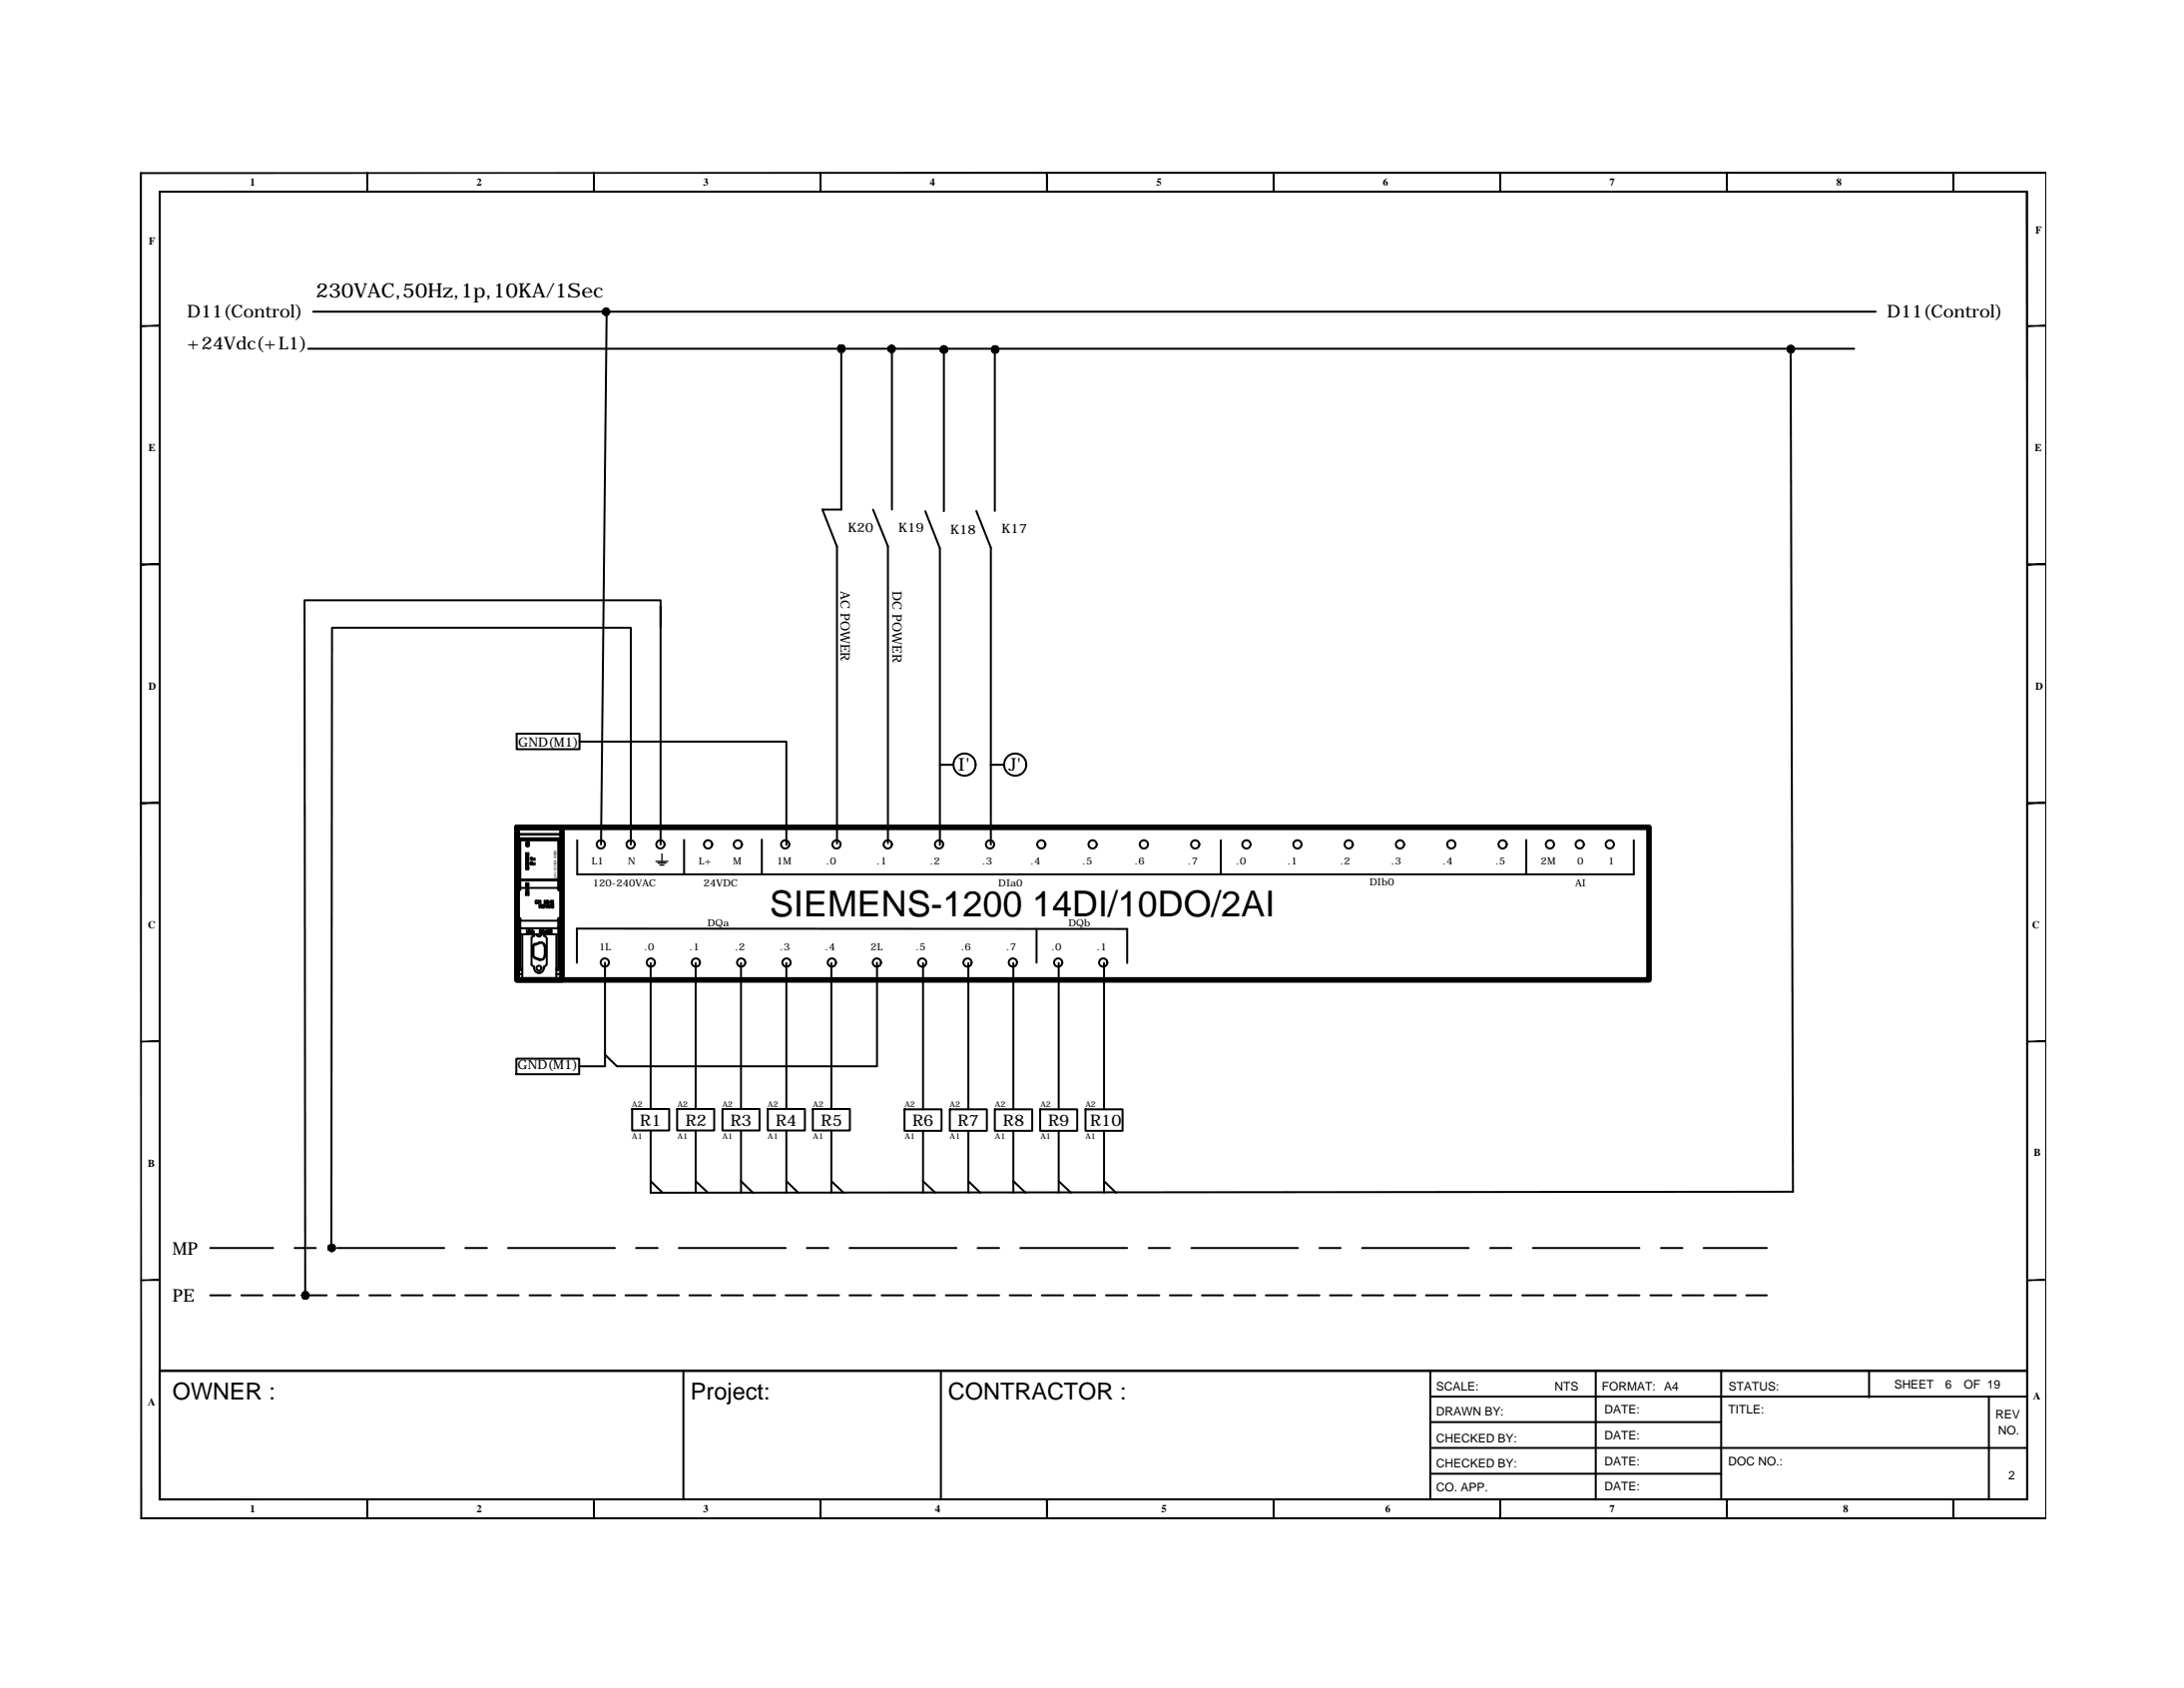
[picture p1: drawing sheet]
<svg xmlns="http://www.w3.org/2000/svg" width="279mm" height="216mm" viewBox="0 0 279 216" stroke-linecap="round" stroke-linejoin="round" font-family="sans-serif">
<!-- layer: 0 -->
<path d="M66.1 105.8h144.9v19.5h-144.9zM66.1 105.8h5.8v19.5h-5.8z" fill="none" stroke="#000" stroke-width=".72"/>
<g fill="none" stroke="#000" stroke-width=".25">
<path d="M40.1 39.9h199.9M77.6 39.9l-.7 68.1M39.4 44.6h197.8M107.6 44.6v20.6h-2.4M114.1 44.6v20.6M120.7 44.8v20.6M127.3 44.7v20.6M229.1 44.6l.3 107.8-146.2 .2v-8M84.5 77.5v30.5M107.1 69.9v38M113.6 69.9v38M120.2 70.1v38"/>
<path d="M126.8 70v38M66.1 93.8h8v2h-8zM74.1 94.9h26.5v13.2M84.5 80.2v-3.4h-45.5v88.9h2.8M120.2 97.8h1.8M126.7 97.8h1.8M66.1 106.7h5.8v.1zM66.1 113.9h.1M66.1 117.5l.5 .1M66.1 113.9h.3M66.1 106.1v19.1M66.1 118.1h.4"/>
<path d="M66.1 113.1h.4M66.2 106l-.1 .1M66.2 113.8h-.1M66.2 113.8l-.1 .1M66.2 113.8h.2M66.4 107.3h.1M66.4 113.8l.1-.1-.1 .2M66.4 107.3v.2M66.4 107.8v6.1M66.5 107.4l-.1 .2 .1 .2M66.5 107.5h5zM66.5 107.3h5"/>
<path d="M66.5 117.6v-.1h-.4v-.1h.3v6.1M66.5 117.6v6.3M66.5 117.6h.1M66.5 113.7h.1M66.5 113.7l-.1 .1M66.5 118.6h.1M66.5 118.7h.1M66.5 117.6l-.1-.2 .2 .2M66.5 117.8h5M66.5 113.5h5M66.5 112.6l.1 1.1M66.5 107.3v5.3"/>
<path d="M66.5 118.6v.1M66.6 107.2l-.2 .1M66.6 118.6v.1M66.6 113.7l-.2 .2M66.6 118.7h4.8h-4.8M66.6 117.6h.1M66.6 113.7h.1M66.6 112.6h4.8h-4.8M66.6 107.2v5.4M66.6 112.6v1.1M66.6 117.6v1M66.6 118.7v5.4"/>
<path d="M66.6 107.2h4.8M66.6 119.5h4.8M66.8 119.5v5.8M67.3 114.5l.1-.2h.2v.2M67.3 113.5l.1 .2h.1l.1-.2h-.1M67.3 114.5h.3M67.3 114.1v.1M67.3 114.1h.3M67.3 113v.3v-.3M67.3 113.3h.3h-.3M67.3 113.2h.1M67.3 113.1h.1"/>
<path d="M67.3 113h.3h-.3M67.3 113l.1 .1M67.4 113.1v.1M67.4 113.2l-.1 .1M67.4 113.2h.1M67.4 113.1h.1M67.4 119l.2 .3M67.5 113.8v.2M67.5 113.1l.1 .2M67.6 113v.3v-.3M67.6 113.2h.1M67.6 113.1h.1"/>
<path d="M67.6 113l-.1 .1M67.6 113.8l-.3 .1 .3 .1M67.6 119l-.2 .3M67.6 114.1v.1M67.7 119.1l.2-.1v.1l-.2 .1v.1h.2M68.1 119l.1 .1v.2h-.1h-.1zM68.3 119.1v.1M68.3 119.2v.1M68.3 119.5v.2a.29 .29 0 0 0-.3 .3M68.8 115.3l-.1-.1-.2 .1v.2h.3M68.9 115.6v-.4l.1 .2 .1-.2v.4M69 115.9h.3v-.1l-.3-.1v.4"/>
<path d="M69.1 119.2l.2-.1-.1-.1h-.1v.3M69.1 115.9l.2 .2M69.1 119.2l.2 .1M69.3 119.5a.32 .32 0 0 1-.3 .3 .32 .32 0 0 1-.4-.3M69.6 119.1l-.2-.1v.1l.2 .2h-.2M69.6 119.5l.1 .2M69.6 119.7h.2l.1 .3M69.7 115.3v-.1v.4M69.7 115.8l-.3-.1 .3 .3-.1 .1-.2-.1M69.7 115.6h.1M69.9 115.3v-.1l.3 .1-.3 .1v.2h.3M69.9 119.2h-.2l.2-.2v.3"/>
<path d="M70 116h-.2l.1-.3v.4M70.1 119.2v-.2l.2 .1-.2 .1v.1h.2l-.1-.1M70.2 115.9v-.2l.2 .1v.1h-.2v.2l.2-.1-.1-.1M70.5 115.4h-.2l.2-.2v.4M70.6 119h-.2v.1h.1l.1 .2h-.2M70.7 115.3l.1-.1v.4M70.7 115.6h.1M70.8 115.7h-.3v.2h.3v.2l-.3-.1M71.2 119.5v5.8M71.4 118.6l-.1 .1h.1M71.4 118.7h.1M71.4 117.6h.1"/>
<path d="M71.4 112.6h-.1h.1M71.4 113.7h.1M71.5 112.6h.1M71.4 112.6h.1M71.4 118.6h.1M71.4 107.2l.1 .1M71.4 112.6l.1 1.1M71.4 113.7l.1 .2M71.4 107.2v6.5M71.4 117.6v1.1M71.4 118.7v5.4M71.4 112.6l.1 .1"/>
<path d="M71.4 107.4l.2 .2-.2 .2M71.5 113.7h.1M71.5 117.6v6.3M71.5 118.6h-.1M71.5 118.7h.1M71.5 113.7v.2M71.5 107.3h.1M71.5 118.1h.4M71.5 113.1h.4M71.5 107.3v5.3M71.5 117.6h.1M71.5 118.7h-.1"/>
<path d="M71.5 117.4h.4M71.5 117.4l-.1 .2M71.5 117.4v.2M71.5 113.8h.3M71.5 107.3v.2M71.5 107.8v6.1M71.5 117.4v6.1M71.8 106l.1 .1M71.8 113.8l.1 .1h-.4M71.8 113.8h.1M71.8 106h-5.6v19.3h5.6M71.8 106v19.3"/>
<path d="M71.9 117.5l-.4 .1M71.9 117.4v.1h-.4l-.1 .1M71.9 117.4h.1M71.9 106.1v19.1M73.8 107.5v4.3h135.2v-4.3M80.7 108v-27.7h-38.2l-.1 79.3M87.5 107.4v4.4M97.5 107.4v4.3M132.6 118.8v4.3M156.2 107.5v4.3M195.3 107.4v4.4M66.1 135.4h8v2h-8z"/>
<path d="M66.1 125.2l.1 .1M66.4 123.8v.1M66.5 123.4l-.1 .2 .1 .2M66.5 123.8h.3M66.5 123.8l.3 .1M66.5 123.9h-.1l.2 .2M66.5 123.9l.3 .1M66.6 124.1h.2M66.8 124.6l-.7-.1v.1h.7M68 120v3.3M68 123.3v.2l.3 .1M68.1 122.1l.2 .3 .1 .2"/>
<path d="M68.2 121.2v.9M68.2 122.1v.2l.3 .2M68.3 121.2v.9M68.3 123.6v.3M68.3 123.8a.61 .61 0 0 0 .7 .6 .61 .61 0 0 0 .6-.6M68.4 120.7l-.1 .1-.2 .4M68.5 122.6l.5 .2M68.5 120.8l-.3 .2v.2M68.5 122.5l.5 .2M68.8 124.4h.4M69 120.5a.57 .57 0 0 1 .7 .6M69 120.6a.49 .49 0 0 1 .7 .5"/>
<path d="M69 120.6l-.5 .2M69.7 122.2a.49 .49 0 0 1-.7 .5M69.7 123.6l-.1 .3M69.7 121.1v1.1M69.7 122.2a.57 .57 0 0 1-.7 .6M69.8 121.1v1.1M69.9 123.3l-.1 .3h-.2M69.9 120v3.3M71.2 124.6l.7-.1v.1h-.7M71.2 124.1h.2M71.2 123.9h.3M71.2 123.8h.3"/>
<path d="M71.4 123.4l.2 .2-.1 .2M71.5 123.9l-.3 .1M71.5 123.9h.1M71.5 123.8l-.1 .1M71.5 123.9l-.1 .2M71.5 123.8v.1M71.9 125.2l-.1 .1M73.8 123.1v-4.3h70.4v4.4M77.4 123.1v13.3h-3.3M83.2 123.2v18.6M89 123.2v18.6M94.8 123.2v18.6"/>
<path d="M100.6 123.2v18.6M106.4 123.2v18.6M112.2 123.1v13.3h-33.3l-1.5-1.5M118.1 123.2v18.7M123.9 123.2v18.7M129.6 123.2v18.7M135.4 123.2v18.7M141.2 123.2v18.7M26.9 159.6h8M37.7 159.6h2.7M43.2 159.6h13.6M59.5 159.6h2.8"/>
<path d="M65 159.6h13.7M81.4 159.6h2.7M83.2 151.1l1.6 1.5M86.8 159.6h13.7M89 144.6v8M89 151.1l1.6 1.5M94.8 144.6v8M94.8 151.1l1.5 1.5M100.6 144.6v8M100.6 151.1l1.5 1.5M103.2 159.6h2.8M106.4 144.6v8"/>
<path d="M106.4 151.1l1.5 1.5M108.7 159.6h13.7M118.1 144.6v8M118.1 151.1l1.5 1.5M123.9 144.6v8M123.9 151.1l1.5 1.5M125.1 159.6h2.7M129.6 144.6v8M129.6 151.1l1.6 1.5M130.5 159.6h13.7M135.4 144.6v8M135.4 151.1l1.6 1.5"/>
<path d="M141.2 144.6v8M141.2 151.1l1.6 1.5M147 159.6h2.7M152.4 159.6h13.6M168.8 159.6h2.7M174.3 159.6h13.6M190.6 159.6h2.8M196.1 159.6h13.6M212.5 159.6h2.7M217.9 159.6h8.1M26.9 165.7h2.6M30.9 165.7h2.7"/>
<path d="M34.9 165.7h2.8M43.2 165.7h2.7M47.3 165.7h2.7M51.4 165.7h2.7M55.4 165.7h2.8M59.5 165.7h2.8M63.6 165.7h2.8M67.7 165.7h2.8M71.8 165.7h2.8M75.9 165.7h2.8M80 165.7h2.7M84.1 165.7h2.7"/>
<path d="M87.4 175.3v16.4M88.2 165.7h2.7M92.3 165.7h2.8M96.4 165.7h2.8M100.5 165.7h2.7M104.6 165.7h2.7M108.7 165.7h2.7M112.8 165.7h2.7M116.9 165.7h2.7M120.4 175.3v16.4M121 165.7h2.7M125.1 165.7h2.7"/>
<path d="M129.2 165.7h2.7M133.3 165.7h2.7M137.4 165.7h2.7M141.5 165.7h2.7M145.6 165.7h2.7M149.7 165.7h2.7M153.8 165.7h2.7M157.9 165.7h2.7M161.9 165.7h2.8M166 165.7h2.8M170.2 165.7h2.7M174.3 165.7h2.7"/>
<path d="M178.4 165.7h2.7M182.4 165.7h2.8M186.5 165.7h2.8M190.6 165.7h2.8M194.7 165.7h2.8M198.8 165.7h2.8M202.9 165.7h2.8M204.1 175.3v16.5M207 165.7h2.7M211.1 165.7h2.7M215.2 165.7h2.7M219.3 165.7h2.8"/>
<path d="M220.2 175.3v16.5M223.4 165.7h2.6M239.1 175.4v3.3M254.4 178.6v13.2"/>
<circle cx="123.4" cy="97.8" r="1.42"/>
<circle cx="129.9" cy="97.8" r="1.42"/>
<circle cx="76.9" cy="108" r=".53"/>
<circle cx="80.7" cy="108" r=".53"/>
<circle cx="84.5" cy="108" r=".53"/>
<circle cx="90.6" cy="108" r=".53"/>
<circle cx="94.4" cy="108" r=".53"/>
<circle cx="100.4" cy="108" r=".53"/>
<circle cx="107" cy="108" r=".53"/>
<circle cx="113.6" cy="108" r=".53"/>
<circle cx="120.1" cy="108" r=".53"/>
<circle cx="126.7" cy="108" r=".53"/>
<circle cx="133.2" cy="108" r=".53"/>
<circle cx="139.8" cy="108" r=".53"/>
<circle cx="146.3" cy="108" r=".53"/>
<circle cx="152.9" cy="108" r=".53"/>
<circle cx="159.5" cy="108" r=".53"/>
<circle cx="166" cy="108" r=".53"/>
<circle cx="172.5" cy="108" r=".53"/>
<circle cx="179.1" cy="108" r=".53"/>
<circle cx="185.7" cy="108" r=".53"/>
<circle cx="192.2" cy="108" r=".53"/>
<circle cx="198.3" cy="108" r=".53"/>
<circle cx="202.1" cy="108" r=".53"/>
<circle cx="205.9" cy="108" r=".53"/>
<circle cx="69" cy="123.8" r=".32"/>
<circle cx="77.4" cy="123.1" r=".53"/>
<circle cx="83.3" cy="123.1" r=".53"/>
<circle cx="89" cy="123.1" r=".53"/>
<circle cx="94.8" cy="123.1" r=".53"/>
<circle cx="100.6" cy="123.1" r=".53"/>
<circle cx="106.4" cy="123.1" r=".53"/>
<circle cx="112.2" cy="123.1" r=".53"/>
<circle cx="118" cy="123.1" r=".53"/>
<circle cx="123.8" cy="123.1" r=".53"/>
<circle cx="129.6" cy="123.1" r=".53"/>
<circle cx="135.4" cy="123.1" r=".53"/>
<circle cx="141.1" cy="123.1" r=".53"/>
</g>
<!-- layer: FRAME -->
<g fill="#000" stroke="#000" stroke-width=".13">
<path d="M18 22.1v.1l243.8-.1zM18 22.2l243.8-.1v.1z"/>
<path d="M20.4 24.5l.1 167.3v-167.3zM20.4 24.5l.1 167.3h-.1z"/>
<path d="M46.9 22.1l.1 2.4v-2.4zM46.9 22.1l.1 2.4h-.1z"/>
<path d="M75.9 22.1l.1 2.4v-2.4zM75.9 22.1l.1 2.4h-.1z"/>
<path d="M104.9 22.1l.1 2.4v-2.4zM104.9 22.1l.1 2.4h-.1z"/>
<path d="M133.9 22.1l.1 2.4v-2.4zM133.9 22.1l.1 2.4h-.1z"/>
<path d="M162.9 22.1l.1 2.4v-2.4zM162.9 22.1l.1 2.4h-.1z"/>
<path d="M191.9 22.1l.1 2.4v-2.4zM191.9 22.1l.1 2.4h-.1z"/>
<path d="M220.9 22.1l.1 2.4v-2.4zM220.9 22.1l.1 2.4h-.1z"/>
<path d="M249.8 22.1l.2 2.4v-2.4zM249.8 22.1l.2 2.4h-.2z"/>
<path d="M20.4 24.6h238.9v-.1zM20.4 24.5h238.9l-238.9 .1z"/>
<path d="M261.7 22.1l.1 172.1zM261.7 22.1l.1 172.1z"/>
<path d="M18 41.6v.1l2.4-.1zM18 41.7l2.4-.1v.1z"/>
<path d="M259.3 41.6v.1l2.5-.1zM259.3 41.7l2.5-.1v.1z"/>
<path d="M18 72.1v.1l2.4-.1zM18 72.2l2.4-.1v.1z"/>
<path d="M259.3 72.1v.1l2.5-.1zM259.3 72.2l2.5-.1v.1z"/>
<path d="M18 102.6v.2l2.4-.2zM18 102.8l2.4-.2v.2z"/>
<path d="M259.3 102.6v.2l2.5-.2zM259.3 102.8l2.5-.2v.2z"/>
<path d="M18 133.2v.1l2.4-.1zM18 133.3l2.4-.1v.1z"/>
<path d="M259.3 133.2v.1l2.5-.1zM259.3 133.3l2.5-.1v.1z"/>
<path d="M18 163.7v.1l2.4-.1zM18 163.8l2.4-.1v.1z"/>
<path d="M259.3 163.7v.1l2.5-.1zM259.3 163.8l2.5-.1v.1z"/>
<path d="M18 22.1v172.1h.1zM18 22.1h.1v172.1z"/>
<path d="M20.4 191.7v.1l238.9-.1zM20.4 191.8l238.9-.1v.1z"/>
<path d="M46.9 191.8l.1 2.4v-2.4zM46.9 191.8l.1 2.4h-.1z"/>
<path d="M75.9 191.8l.1 2.4v-2.4zM75.9 191.8l.1 2.4h-.1z"/>
<path d="M104.9 191.8l.1 2.4v-2.4zM104.9 191.8l.1 2.4h-.1z"/>
<path d="M133.9 191.8v2.4h.1zM133.9 191.8h.1v2.4z"/>
<path d="M162.9 191.8l.1 2.4v-2.4zM162.9 191.8l.1 2.4h-.1z"/>
<path d="M191.9 191.8l.1 2.4v-2.4zM191.9 191.8l.1 2.4h-.1z"/>
<path d="M220.9 191.8l.1 2.4v-2.4zM220.9 191.8l.1 2.4h-.1z"/>
<path d="M249.8 191.8l.2 2.4v-2.4zM249.8 191.8l.2 2.4h-.2z"/>
<path d="M259.3 24.5v167.3h.1zM259.3 24.5h.1v167.3z"/>
<path d="M18 194.2h243.8zM18 194.2h243.8z"/>
</g>
<path d="M20.4 175.3h238.9zM20.4 175.3v16.5M183 178.6h76.2M183 175.3v16.5M183 181.9h37.2M183 185.2h76.2M183 188.5h37.2" fill="none" stroke="#000" stroke-width=".25"/>
<!-- layer: 0 -->
<path d="M83.9 110.2h1.5M84.2 110.4h1M84.4 110.6h.5M84.7 109.2v1" fill="none" stroke="#000" stroke-width=".17"/>
<g fill="#000" stroke="#000" stroke-width=".13">
<path d="M77.1 39.9v.2l.4-.2zM77.1 40.1l.4-.2-.2 .4zM77.5 39.9l-.2 .4 .2 .1z"/>
<path d="M77.1 39.9v.2l.4-.2zM77.1 40.1l.4-.2-.2 .4zM77.5 39.9l-.2 .4 .2 .1z"/>
<path d="M77.2 39.9v.2l.3-.2zM77.2 40.1l.3-.2-.1 .3zM77.5 39.9l-.1 .3h.1z"/>
<path d="M77.2 39.9v.2l.3-.2zM77.2 40.1l.3-.2-.1 .3zM77.5 39.9l-.1 .3h.1z"/>
<path d="M77.4 39.6l.1 .3v-.4zM77.4 39.6l.1 .3-.3-.2zM77.2 39.7v.2h.3z"/>
<path d="M77.3 39.5l.2 .4v-.5zM77.3 39.5l.2 .4-.4-.2zM77.1 39.7v.2h.4z"/>
<path d="M77.4 39.6l.1 .3v-.4zM77.4 39.6l.1 .3-.3-.2zM77.2 39.7v.2h.3z"/>
<path d="M77.3 39.5l.2 .4v-.5zM77.3 39.5l.2 .4-.4-.2zM77.1 39.7v.2h.4z"/>
<path d="M77.5 39.9h.4v-.2zM77.7 39.6l.2 .1-.4 .2zM77.5 39.5v.4l.2-.3z"/>
<path d="M77.5 39.9h.4v-.2zM77.7 39.6l.2 .1-.4 .2zM77.5 39.5v.4l.2-.3z"/>
<path d="M77.5 39.9h.5l-.1-.2zM77.8 39.5l.1 .2-.4 .2zM77.5 39.4v.5l.3-.4z"/>
<path d="M77.5 39.9h.5l-.1-.2zM77.8 39.5l.1 .2-.4 .2zM77.5 39.4v.5l.3-.4z"/>
<path d="M77.5 39.9v.3h.2zM77.5 39.9l.4 .2-.2 .1zM77.5 39.9l.4 .2v-.2z"/>
<path d="M77.5 39.9v.5l.3-.1zM77.5 39.9l.4 .2-.1 .2zM77.5 39.9l.4 .2 .1-.2z"/>
<path d="M77.5 39.9v.3h.2zM77.5 39.9l.4 .2-.2 .1zM77.5 39.9l.4 .2v-.2z"/>
<path d="M77.5 39.9v.5l.3-.1zM77.5 39.9l.4 .2-.1 .2zM77.5 39.9l.4 .2 .1-.2z"/>
<path d="M107.2 44.6v.3l.4-.3zM107.2 44.9l.4-.3-.2 .4zM107.6 44.6l-.2 .4 .2 .1z"/>
<path d="M107.2 44.6v.3l.4-.3zM107.2 44.9l.4-.3-.2 .4zM107.6 44.6l-.2 .4 .2 .1z"/>
<path d="M107.2 44.6l.1 .2 .3-.2zM107.3 44.8l.3-.2-.1 .3zM107.6 44.6l-.1 .3 .1 .1z"/>
<path d="M107.2 44.6l.1 .2 .3-.2zM107.3 44.8l.3-.2-.1 .3zM107.6 44.6l-.1 .3 .1 .1z"/>
<path d="M107.5 44.3l.1 .3v-.4zM107.5 44.3l.1 .3-.3-.2zM107.3 44.4l-.1 .2h.4z"/>
<path d="M107.6 44.6v.4l.2-.1zM107.6 44.6l.3 .2-.1 .1zM107.6 44.6l.3 .2 .1-.2z"/>
<path d="M107.4 44.2l.2 .4v-.5zM107.4 44.2l.2 .4-.4-.2zM107.2 44.4v.2h.4z"/>
<path d="M107.6 44.6v.5l.3-.1zM107.6 44.6l.4 .3-.1 .1zM107.6 44.6l.4 .3 .1-.3z"/>
<path d="M107.5 44.3l.1 .3v-.4zM107.5 44.3l.1 .3-.3-.2zM107.3 44.4l-.1 .2h.4z"/>
<path d="M107.6 44.6v.4l.2-.1zM107.6 44.6l.3 .2-.1 .1zM107.6 44.6l.3 .2 .1-.2z"/>
<path d="M107.4 44.2l.2 .4v-.5zM107.4 44.2l.2 .4-.4-.2zM107.2 44.4v.2h.4z"/>
<path d="M107.6 44.6v.5l.3-.1zM107.6 44.6l.4 .3-.1 .1zM107.6 44.6l.4 .3 .1-.3z"/>
<path d="M107.6 44.6h.4l-.1-.2zM107.8 44.3l.1 .1-.3 .2zM107.6 44.2v.4l.2-.3z"/>
<path d="M107.6 44.6h.4l-.1-.2zM107.8 44.3l.1 .1-.3 .2zM107.6 44.2v.4l.2-.3z"/>
<path d="M107.6 44.6h.5l-.1-.2zM107.9 44.2l.1 .2-.4 .2zM107.6 44.1v.5l.3-.4z"/>
<path d="M107.6 44.6h.5l-.1-.2zM107.9 44.2l.1 .2-.4 .2zM107.6 44.1v.5l.3-.4z"/>
<path d="M113.6 44.6v.3l.5-.3zM113.6 44.9l.5-.3-.3 .4zM114.1 44.6l-.3 .4 .3 .1z"/>
<path d="M113.6 44.6v.3l.5-.3zM113.6 44.9l.5-.3-.3 .4zM114.1 44.6l-.3 .4 .3 .1z"/>
<path d="M113.7 44.6l.1 .2 .3-.2zM113.8 44.8l.3-.2-.2 .3zM114.1 44.6l-.2 .3 .2 .1z"/>
<path d="M113.7 44.6l.1 .2 .3-.2zM113.8 44.8l.3-.2-.2 .3zM114.1 44.6l-.2 .3 .2 .1z"/>
<path d="M113.9 44.3l.2 .3v-.3zM113.9 44.3l.2 .3-.3-.2zM113.8 44.4l-.1 .2h.4z"/>
<path d="M114.1 44.6v.4l.1-.1zM114.1 44.6l.3 .2-.2 .1zM114.1 44.6l.3 .2v-.2z"/>
<path d="M113.8 44.2l.3 .4v-.5zM113.6 44.4l.2-.2 .3 .4zM113.6 44.4v.2h.5z"/>
<path d="M114.1 44.6v.5l.2-.1zM114.1 44.6l.4 .3-.2 .1zM114.1 44.6l.4 .3v-.3z"/>
<path d="M113.9 44.3l.2 .3v-.3zM113.9 44.3l.2 .3-.3-.2zM113.8 44.4l-.1 .2h.4z"/>
<path d="M114.1 44.6v.4l.1-.1zM114.1 44.6l.3 .2-.2 .1zM114.1 44.6l.3 .2v-.2z"/>
<path d="M113.8 44.2l.3 .4v-.5zM113.6 44.4l.2-.2 .3 .4zM113.6 44.4v.2h.5z"/>
<path d="M114.1 44.6v.5l.2-.1zM114.1 44.6l.4 .3-.2 .1zM114.1 44.6l.4 .3v-.3z"/>
<path d="M114.1 44.6h.3v-.2zM114.2 44.3l.2 .1-.3 .2zM114.1 44.3v.3l.1-.3z"/>
<path d="M114.1 44.6h.3v-.2zM114.2 44.3l.2 .1-.3 .2zM114.1 44.3v.3l.1-.3z"/>
<path d="M114.1 44.6h.4v-.2zM114.3 44.2l.2 .2-.4 .2zM114.1 44.1v.5l.2-.4z"/>
<path d="M114.1 44.6h.4v-.2zM114.3 44.2l.2 .2-.4 .2zM114.1 44.1v.5l.2-.4z"/>
<path d="M120.3 44.7v.2l.4-.2zM120.3 44.9l.4-.2-.2 .4zM120.7 44.7l-.2 .4 .2 .1z"/>
<path d="M120.3 44.7v.2l.4-.2zM120.3 44.9l.4-.2-.2 .4zM120.7 44.7l-.2 .4 .2 .1z"/>
<path d="M120.4 44.7l.1 .2 .2-.2zM120.5 44.9l.2-.2-.1 .3zM120.7 44.7l-.1 .3 .1 .1z"/>
<path d="M120.4 44.7l.1 .2 .2-.2zM120.5 44.9l.2-.2-.1 .3zM120.7 44.7l-.1 .3 .1 .1z"/>
<path d="M120.6 44.4l.1 .3v-.3zM120.6 44.4l.1 .3-.2-.2zM120.5 44.5l-.1 .2h.3z"/>
<path d="M120.7 44.7v.4l.2-.1zM120.7 44.7l.4 .2-.2 .1zM120.7 44.7l.4 .2v-.2z"/>
<path d="M120.5 44.3l.2 .4v-.5zM120.5 44.3l.2 .4-.4-.2zM120.3 44.5v.2h.4z"/>
<path d="M120.7 44.7v.5l.3-.1zM120.7 44.7l.5 .2-.2 .2zM120.7 44.7l.5 .2v-.2z"/>
<path d="M120.6 44.4l.1 .3v-.3zM120.6 44.4l.1 .3-.2-.2zM120.5 44.5l-.1 .2h.3z"/>
<path d="M120.7 44.7v.4l.2-.1zM120.7 44.7l.4 .2-.2 .1zM120.7 44.7l.4 .2v-.2z"/>
<path d="M120.5 44.3l.2 .4v-.5zM120.5 44.3l.2 .4-.4-.2zM120.3 44.5v.2h.4z"/>
<path d="M120.7 44.7v.5l.3-.1zM120.7 44.7l.5 .2-.2 .2zM120.7 44.7l.5 .2v-.2z"/>
<path d="M120.7 44.7h.4v-.2zM120.9 44.4l.2 .1-.4 .2zM120.7 44.4v.3l.2-.3z"/>
<path d="M120.7 44.7h.4v-.2zM120.9 44.4l.2 .1-.4 .2zM120.7 44.4v.3l.2-.3z"/>
<path d="M120.7 44.7h.5v-.2zM121 44.3l.2 .2-.5 .2zM120.7 44.2v.5l.3-.4z"/>
<path d="M120.7 44.7h.5v-.2zM121 44.3l.2 .2-.5 .2zM120.7 44.2v.5l.3-.4z"/>
<path d="M126.8 44.7l.1 .2 .4-.2zM126.9 44.9l.4-.2-.2 .4zM127.3 44.7l-.2 .4 .2 .1z"/>
<path d="M126.8 44.7l.1 .2 .4-.2zM126.9 44.9l.4-.2-.2 .4zM127.3 44.7l-.2 .4 .2 .1z"/>
<path d="M126.9 44.7l.1 .2 .3-.2zM127 44.9l.3-.2-.2 .3zM127.3 44.7l-.2 .3 .2 .1z"/>
<path d="M126.9 44.7l.1 .2 .3-.2zM127 44.9l.3-.2-.2 .3zM127.3 44.7l-.2 .3 .2 .1z"/>
<path d="M127.1 44.4l.2 .3v-.3zM127 44.5l.1-.1 .2 .3zM127 44.5l-.1 .2h.4z"/>
<path d="M127.3 44.7v.4l.2-.1zM127.3 44.7l.3 .2-.1 .1zM127.3 44.7l.3 .2 .1-.2z"/>
<path d="M127.1 44.3l.2 .4v-.5zM127.1 44.3l.2 .4-.4-.2zM126.9 44.5l-.1 .2h.5z"/>
<path d="M127.3 44.7v.5l.3-.1zM127.3 44.7l.4 .2-.1 .2zM127.3 44.7l.4 .2 .1-.2z"/>
<path d="M127.1 44.4l.2 .3v-.3zM127 44.5l.1-.1 .2 .3zM127 44.5l-.1 .2h.4z"/>
<path d="M127.3 44.7v.4l.2-.1zM127.3 44.7l.3 .2-.1 .1zM127.3 44.7l.3 .2 .1-.2z"/>
<path d="M127.1 44.3l.2 .4v-.5zM127.1 44.3l.2 .4-.4-.2zM126.9 44.5l-.1 .2h.5z"/>
<path d="M127.3 44.7v.5l.3-.1zM127.3 44.7l.4 .2-.1 .2zM127.3 44.7l.4 .2 .1-.2z"/>
<path d="M127.3 44.7h.4l-.1-.2zM127.5 44.4l.1 .1-.3 .2zM127.3 44.4v.3l.2-.3z"/>
<path d="M127.3 44.7h.4l-.1-.2zM127.5 44.4l.1 .1-.3 .2zM127.3 44.4v.3l.2-.3z"/>
<path d="M127.3 44.7h.5l-.1-.2zM127.6 44.3l.1 .2-.4 .2zM127.3 44.2v.5l.3-.4z"/>
<path d="M127.3 44.7h.5l-.1-.2zM127.6 44.3l.1 .2-.4 .2zM127.3 44.2v.5l.3-.4z"/>
<path d="M228.6 44.6l.1 .3 .4-.3zM228.7 44.9l.4-.3-.2 .5zM229.1 44.6l-.2 .5h.2z"/>
<path d="M228.6 44.6l.1 .3 .4-.3zM228.7 44.9l.4-.3-.2 .5zM229.1 44.6l-.2 .5h.2z"/>
<path d="M228.7 44.6l.1 .2 .3-.2zM228.8 44.8l.3-.2-.2 .4zM229.1 44.6l-.2 .4h.2z"/>
<path d="M228.7 44.6l.1 .2 .3-.2zM228.8 44.8l.3-.2-.2 .4zM229.1 44.6l-.2 .4h.2z"/>
<path d="M228.9 44.4l.2 .2v-.3zM228.9 44.4l.2 .2-.3-.1zM228.8 44.5l-.1 .1h.4z"/>
<path d="M229.1 44.6v.4h.2zM229.1 44.6l.3 .2-.1 .2zM229.1 44.6l.3 .2 .1-.2z"/>
<path d="M228.9 44.2l.2 .4v-.4zM228.9 44.2l.2 .4-.4-.2zM228.7 44.4l-.1 .2h.5z"/>
<path d="M229.1 44.6v.5h.2zM229.1 44.6l.4 .3-.2 .2zM229.1 44.6l.4 .3 .1-.3z"/>
<path d="M228.9 44.4l.2 .2v-.3zM228.9 44.4l.2 .2-.3-.1zM228.8 44.5l-.1 .1h.4z"/>
<path d="M229.1 44.6v.4h.2zM229.1 44.6l.3 .2-.1 .2zM229.1 44.6l.3 .2 .1-.2z"/>
<path d="M228.9 44.2l.2 .4v-.4zM228.9 44.2l.2 .4-.4-.2zM228.7 44.4l-.1 .2h.5z"/>
<path d="M229.1 44.6v.5h.2zM229.1 44.6l.4 .3-.2 .2zM229.1 44.6l.4 .3 .1-.3z"/>
<path d="M229.1 44.6h.4l-.1-.1zM229.3 44.4l.1 .1-.3 .1zM229.1 44.3v.3l.2-.2z"/>
<path d="M229.1 44.6h.4l-.1-.1zM229.3 44.4l.1 .1-.3 .1zM229.1 44.3v.3l.2-.2z"/>
<path d="M229.1 44.6h.5l-.1-.2zM229.3 44.2l.2 .2-.4 .2zM229.1 44.2v.4l.2-.4z"/>
<path d="M229.1 44.6h.5l-.1-.2zM229.3 44.2l.2 .2-.4 .2zM229.1 44.2v.4l.2-.4z"/>
<path d="M42 159.6v.2l.4-.2zM42 159.8l.4-.2-.2 .4zM42.4 159.6l-.2 .4 .2 .1z"/>
<path d="M42 159.6v.2l.4-.2zM42 159.8l.4-.2-.2 .4zM42.4 159.6l-.2 .4 .2 .1z"/>
<path d="M42.1 159.6v.2l.3-.2zM42.1 159.8l.3-.2-.1 .3zM42.4 159.6l-.1 .3 .1 .1z"/>
<path d="M42.1 159.6v.2l.3-.2zM42.1 159.8l.3-.2-.1 .3zM42.4 159.6l-.1 .3 .1 .1z"/>
<path d="M42.3 159.3l.1 .3v-.4zM42.3 159.3l.1 .3-.3-.2zM42.1 159.4v.2h.3z"/>
<path d="M42.4 159.6v.4l.2-.1zM42.4 159.6l.4 .2-.2 .1zM42.4 159.6l.4 .2v-.2z"/>
<path d="M42.2 159.2l.2 .4v-.5zM42 159.4l.2-.2 .2 .4zM42 159.4v.2h.4z"/>
<path d="M42.3 159.3l.1 .3v-.4zM42.3 159.3l.1 .3-.3-.2zM42.1 159.4v.2h.3z"/>
<path d="M42.4 159.6v.4l.2-.1zM42.4 159.6l.4 .2-.2 .1zM42.4 159.6l.4 .2v-.2z"/>
<path d="M42.2 159.2l.2 .4v-.5zM42 159.4l.2-.2 .2 .4zM42 159.4v.2h.4z"/>
<path d="M42.4 159.6h.4v-.2zM42.6 159.3l.2 .1-.4 .2zM42.4 159.2v.4l.2-.3z"/>
<path d="M42.4 159.6h.4v-.2zM42.6 159.3l.2 .1-.4 .2zM42.4 159.2v.4l.2-.3z"/>
<path d="M42.4 159.6h.5v-.2zM42.7 159.2l.2 .2-.5 .2zM42.4 159.1v.5l.3-.4z"/>
<path d="M42.4 159.6h.5v-.2zM42.7 159.2l.2 .2-.5 .2zM42.4 159.1v.5l.3-.4z"/>
<path d="M38.6 165.7l.1 .2 .4-.2zM38.7 165.9l.4-.2-.3 .4zM39.1 165.7l-.3 .4h.3z"/>
<path d="M38.6 165.7l.1 .2 .4-.2zM38.7 165.9l.4-.2-.3 .4zM39.1 165.7l-.3 .4h.3z"/>
<path d="M38.7 165.7v.1l.4-.1zM38.7 165.8l.4-.1-.2 .3zM39.1 165.7l-.2 .3 .2 .1z"/>
<path d="M38.7 165.7v.1l.4-.1zM38.7 165.8l.4-.1-.2 .3zM39.1 165.7l-.2 .3 .2 .1z"/>
<path d="M38.9 165.4l.2 .3v-.4zM38.9 165.4l.2 .3-.4-.2zM38.7 165.5v.2h.4z"/>
<path d="M39.1 165.7v.4l.2-.1zM39.1 165.7l.3 .1-.1 .2zM39.1 165.7l.3 .1v-.1z"/>
<path d="M38.8 165.3l.3 .4v-.5zM38.8 165.3l.3 .4-.4-.3zM38.7 165.4l-.1 .3h.5z"/>
<path d="M39.1 165.7v.4h.2zM39.1 165.7l.4 .2-.2 .2zM39.1 165.7l.4 .2 .1-.2z"/>
<path d="M38.9 165.4l.2 .3v-.4zM38.9 165.4l.2 .3-.4-.2zM38.7 165.5v.2h.4z"/>
<path d="M39.1 165.7v.4l.2-.1zM39.1 165.7l.3 .1-.1 .2zM39.1 165.7l.3 .1v-.1z"/>
<path d="M38.8 165.3l.3 .4v-.5zM38.8 165.3l.3 .4-.4-.3zM38.7 165.4l-.1 .3h.5z"/>
<path d="M39.1 165.7v.4h.2zM39.1 165.7l.4 .2-.2 .2zM39.1 165.7l.4 .2 .1-.2z"/>
<path d="M39.1 165.7h.3v-.2zM39.3 165.4l.1 .1-.3 .2zM39.1 165.3v.4l.2-.3z"/>
<path d="M39.1 165.7h.3v-.2zM39.3 165.4l.1 .1-.3 .2zM39.1 165.3v.4l.2-.3z"/>
<path d="M39.1 165.7h.5l-.1-.3zM39.3 165.3l.2 .1-.4 .3zM39.1 165.2v.5l.2-.4z"/>
<path d="M39.1 165.7h.5l-.1-.3zM39.3 165.3l.2 .1-.4 .3zM39.1 165.2v.5l.2-.4z"/>
<path d="M42.4 159.6v.5l.3-.1zM42.4 159.6l.5 .2-.2 .2zM42.4 159.6l.5 .2v-.2z"/>
<path d="M42.4 159.6v.5l.3-.1zM42.4 159.6l.5 .2-.2 .2zM42.4 159.6l.5 .2v-.2z"/>
</g>
<!-- layer: SHEET -->
<path d="M105.2 65.2l1.9 4.7M111.7 65.2l1.9 4.7M118.4 65.4l1.8 4.7M124.9 65.3l1.9 4.7" fill="none" stroke="#000" stroke-width=".25"/>
<!-- layer: SYMBOL -->
<path d="M80.9 141.8h4.7v2.8h-4.7zM86.6 141.8h4.8v2.8h-4.8zM92.4 141.8h4.8v2.8h-4.8zM98.2 141.8h4.8v2.8h-4.8zM104 141.8h4.7v2.8h-4.7zM115.7 141.9h4.8v2.7h-4.8zM121.5 141.9h4.8v2.7h-4.8zM127.3 141.9h4.8v2.7h-4.8zM133.1 141.9h4.7v2.7h-4.7zM138.9 141.9h4.7v2.7h-4.7z" fill="none" stroke="#000" stroke-width=".25"/>
<text font-size="4.6" x="98.5" y="117.2">SIEMENS-1200 14DI/10DO/2AI</text>
<g font-size="3.1">
<text x="69.5" y="111.1" transform="rotate(-90 69.5 111.1)">Tx</text>
<text x="69.5" y="111.8" transform="rotate(-90 69.5 111.8)">Rx</text>
</g>
<g font-size="3">
<text x="22.1" y="179">OWNER :</text>
<text x="88.4" y="179">Project:</text>
<text x="121.3" y="179">CONTRACTOR :</text>
</g>
<text font-size="2.6" x="40.4" y="38">230VAC,50Hz,1p,10KA/1Sec</text>
<g font-size="2.3">
<text x="23.9" y="40.6">D11(Control)</text>
<text x="241.4" y="40.6">D11(Control)</text>
<text x="23.9" y="44.6">+24Vdc(+L1)</text>
<text x="122.6" y="98.6">I'</text>
<text x="129" y="98.6">J'</text>
<text x="22.1" y="160.5">MP</text>
<text x="22.1" y="166.5">PE</text>
</g>
<g font-size="2">
<text x="81.9" y="144">R1</text>
<text x="87.7" y="144">R2</text>
<text x="93.4" y="144">R3</text>
<text x="99.2" y="144">R4</text>
<text x="105" y="144">R5</text>
<text x="116.7" y="144">R6</text>
<text x="122.5" y="144">R7</text>
<text x="128.3" y="144">R8</text>
<text x="134.1" y="144">R9</text>
<text x="139.5" y="144">R10</text>
</g>
<g font-size="1.7">
<text x="108.5" y="68.1">K20</text>
<text x="114.9" y="68.1">K19</text>
<text x="121.6" y="68.3">K18</text>
<text x="128.2" y="68.2">K17</text>
<text x="107.5" y="75.6" transform="rotate(90 107.5 75.6)">AC POWER</text>
<text x="114.2" y="75.6" transform="rotate(90 114.2 75.6)">DC POWER</text>
<text x="66.3" y="95.4">GND(M1)</text>
<text x="66.2" y="136.7">GND(M1)</text>
</g>
<g font-size="1.5">
<text x="183.7" y="177.8">SCALE:</text>
<text x="198.9" y="177.8">NTS</text>
<text x="204.9" y="177.8">FORMAT:</text>
<text x="212.9" y="177.8">A4</text>
<text x="221.2" y="177.9">STATUS:</text>
<text x="242.3" y="177.7">SHEET</text>
<text x="248.8" y="177.7">6</text>
<text x="251.2" y="177.7">OF 19</text>
<text x="183.7" y="184.4">CHECKED BY:</text>
<text x="183.7" y="181">DRAWN BY:</text>
<text x="205.3" y="184.1">DATE:</text>
<text x="205.3" y="180.8">DATE:</text>
<text x="221.1" y="180.8">TITLE:</text>
<text x="255.3" y="181.4">REV</text>
<text x="255.6" y="183.5">NO.</text>
<text x="183.7" y="190.7">CO. APP.</text>
<text x="183.7" y="187.6">CHECKED BY:</text>
<text x="205.3" y="190.6">DATE:</text>
<text x="205.3" y="187.4">DATE:</text>
<text x="221.1" y="187.4">DOC NO.:</text>
<text x="256.9" y="189.2">2</text>
</g>
<g font-size="1.4">
<text x="32" y="23.7">1</text>
<text x="61" y="23.7">2</text>
<text x="90" y="23.7">3</text>
<text x="118.9" y="23.7">4</text>
<text x="147.9" y="23.7">5</text>
<text x="176.9" y="23.7">6</text>
<text x="205.9" y="23.7">7</text>
<text x="234.9" y="23.7">8</text>
<text x="260.4" y="29.9">F</text>
<text x="19.1" y="31.3">F</text>
<text x="19" y="57.7">E</text>
<text x="260.3" y="57.7">E</text>
<text x="19" y="88.2">D</text>
<text x="260.4" y="88.2">D</text>
<text x="18.9" y="118.7">C</text>
<text x="260" y="118.7">C</text>
<text x="18.9" y="149.2">B</text>
<text x="260.2" y="147.9">B</text>
<text x="18.9" y="179.7">A</text>
<text x="260.1" y="179.1">A</text>
<text x="32" y="193.4">1</text>
<text x="61" y="193.4">2</text>
<text x="90" y="193.4">3</text>
<text x="119.6" y="193.4">4</text>
<text x="148.6" y="193.4">5</text>
<text x="177.2" y="193.4">6</text>
<text x="205.9" y="193.4">7</text>
<text x="235.8" y="193.4">8</text>
</g>
<g font-size="1.3">
<text x="75.7" y="110.5">L1</text>
<text x="75.8" y="113.4">120-240VAC</text>
<text x="80.4" y="110.5">N</text>
<text x="89.4" y="110.5">L+</text>
<text x="90" y="113.4">24VDC</text>
<text x="93.8" y="110.5">M</text>
<text x="99.4" y="110.5">1M</text>
<text x="105.7" y="110.5">.0</text>
<text x="112.2" y="110.5">.1</text>
<text x="119" y="110.5">.2</text>
<text x="125.7" y="110.5">.3</text>
<text x="127.7" y="113.4">DIa0</text>
<text x="131.8" y="110.5">.4</text>
<text x="138.5" y="110.5">.5</text>
<text x="145.2" y="110.5">.6</text>
<text x="152" y="110.5">.7</text>
<text x="158.2" y="110.5">.0</text>
<text x="164.7" y="110.5">.1</text>
<text x="171.5" y="110.5">.2</text>
<text x="175.2" y="113.2">DIb0</text>
<text x="178" y="110.5">.3</text>
<text x="184.6" y="110.5">.4</text>
<text x="191.3" y="110.5">.5</text>
<text x="197.1" y="110.5">2M</text>
<text x="201.5" y="113.4">AI</text>
<text x="201.8" y="110.5">0</text>
<text x="205.8" y="110.5">1</text>
<text x="90.5" y="118.5">DQa</text>
<text x="136.7" y="118.5">DQb</text>
<text x="76.6" y="121.6">1L</text>
<text x="82.4" y="121.6">.0</text>
<text x="88.2" y="121.6">.1</text>
<text x="94" y="121.6">.2</text>
<text x="99.8" y="121.6">.3</text>
<text x="105.6" y="121.6">.4</text>
<text x="111.4" y="121.6">2L</text>
<text x="117.2" y="121.6">.5</text>
<text x="123" y="121.6">.6</text>
<text x="128.7" y="121.6">.7</text>
<text x="134.5" y="121.6">.0</text>
<text x="140.3" y="121.6">.1</text>
</g>
<g font-size="1">
<text x="80.9" y="141.5">A2</text>
<text x="86.7" y="141.5">A2</text>
<text x="92.4" y="141.5">A2</text>
<text x="98.2" y="141.5">A2</text>
<text x="104" y="141.5">A2</text>
<text x="115.8" y="141.5">A2</text>
<text x="121.5" y="141.5">A2</text>
<text x="127.3" y="141.5">A2</text>
<text x="133.1" y="141.5">A2</text>
<text x="138.9" y="141.5">A2</text>
<text x="80.9" y="145.7">A1</text>
<text x="86.7" y="145.7">A1</text>
<text x="92.4" y="145.7">A1</text>
<text x="98.2" y="145.7">A1</text>
<text x="104" y="145.7">A1</text>
<text x="115.8" y="145.7">A1</text>
<text x="121.5" y="145.7">A1</text>
<text x="127.3" y="145.7">A1</text>
<text x="133.1" y="145.7">A1</text>
<text x="138.9" y="145.7">A1</text>
</g>
<text font-size=".5" x="71.2" y="112.3" transform="rotate(-90 71.2 112.3)">241-1CH30-0XB0</text>
</svg>
